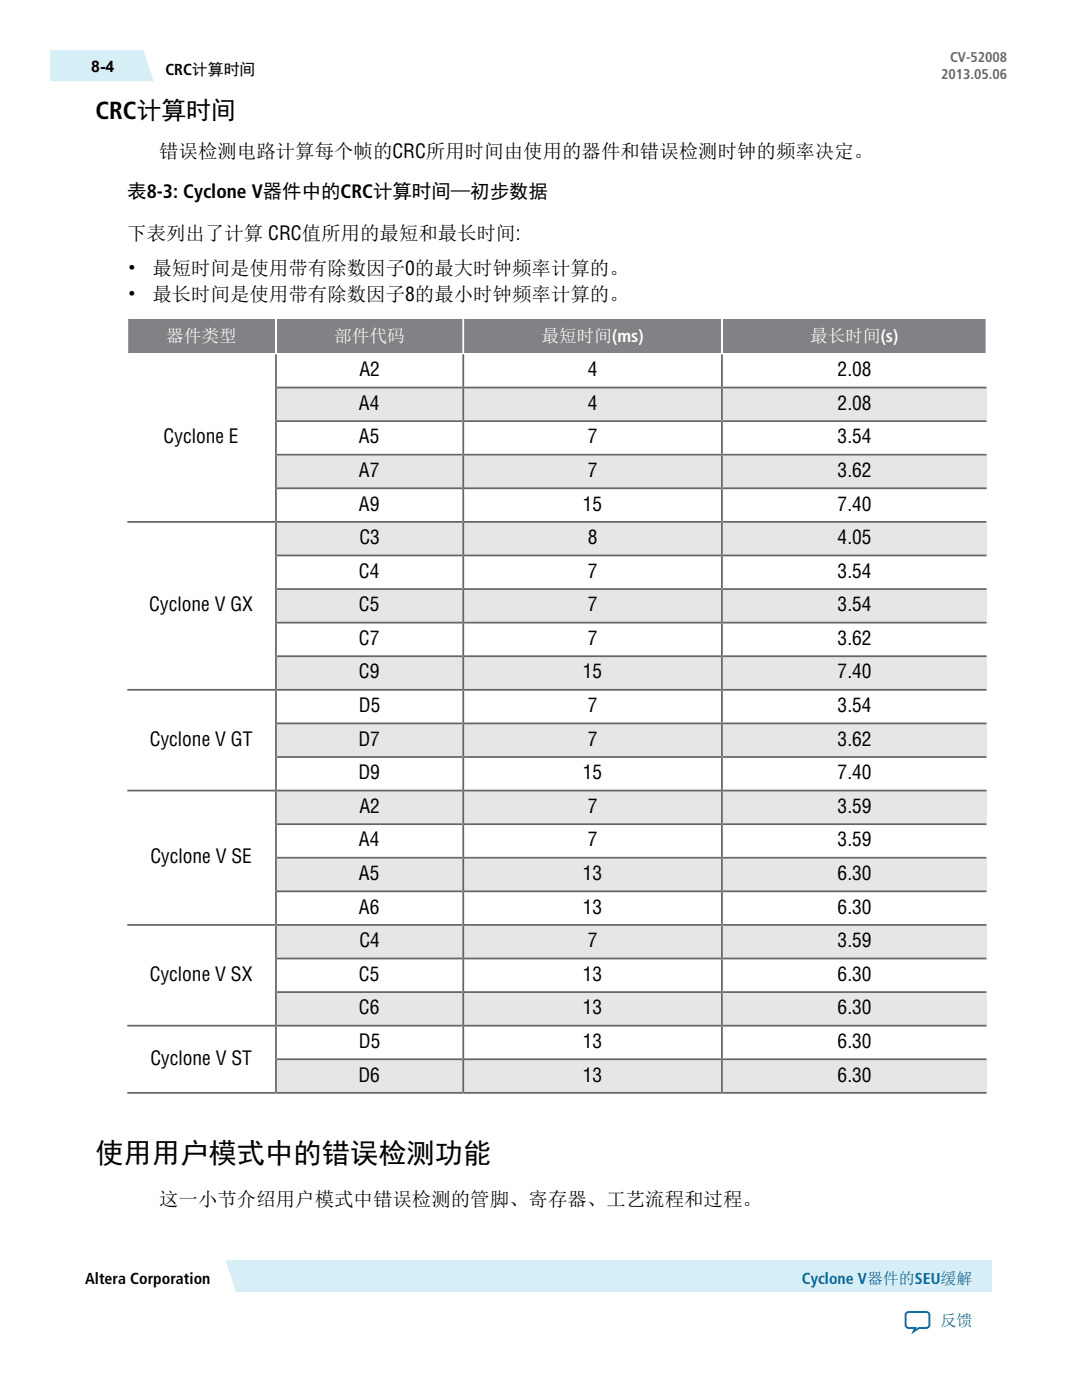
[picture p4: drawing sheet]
<svg xmlns="http://www.w3.org/2000/svg" width="216mm" height="279mm" viewBox="0 0 216 279" stroke-linecap="round" stroke-linejoin="round" font-family="sans-serif">
<g fill="#808285">
<path d="M144.2 63.7h52.5v6.8h-52.5z"/>
<path d="M92.6 63.7h51.3v6.8h-51.3z"/>
<path d="M55.2 63.7h37.1v6.8h-37.1z"/>
<path d="M25.6 63.7h29.3v6.8h-29.3z"/>
</g>
<path d="M25.4 70.8h29.5v33.2h-29.5z" fill="#fff"/>
<g fill="#e6e6e6">
<path d="M144.2 77.5h52.6v6.4h-52.6z"/>
<path d="M92.6 77.5h51.3v6.4h-51.3z"/>
<path d="M55.1 77.5h37.2v6.4h-37.2z"/>
<path d="M144.2 90.9h52.6v6.4h-52.6z"/>
<path d="M92.6 90.9h51.3v6.4h-51.3z"/>
<path d="M55.1 90.9h37.2v6.4h-37.2z"/>
<path d="M144.2 104.3h52.6v6.4h-52.6z"/>
<path d="M92.6 104.3h51.3v6.4h-51.3z"/>
<path d="M55.2 104.3h37.1v6.4h-37.1z"/>
</g>
<path d="M25.4 104.3h29.5v33.2h-29.5z" fill="#fff"/>
<g fill="#e6e6e6">
<path d="M144.2 117.7h52.6v6.4h-52.6z"/>
<path d="M92.6 117.7h51.3v6.4h-51.3z"/>
<path d="M55.1 117.7h37.2v6.4h-37.2z"/>
<path d="M144.2 131.1h52.6v6.4h-52.6z"/>
<path d="M92.6 131.1h51.3v6.4h-51.3z"/>
<path d="M55.1 131.1h37.2v6.4h-37.2z"/>
</g>
<path d="M25.4 137.8h29.5v19.8h-29.5z" fill="#fff"/>
<g fill="#e6e6e6">
<path d="M144.2 144.5h52.6v6.4h-52.6z"/>
<path d="M92.6 144.5h51.3v6.4h-51.3z"/>
<path d="M55.1 144.5h37.2v6.4h-37.2z"/>
<path d="M144.2 158h52.6v6.3h-52.6z"/>
<path d="M92.6 158h51.3v6.3h-51.3z"/>
<path d="M55.2 158h37.1v6.3h-37.1z"/>
</g>
<path d="M25.4 158h29.5v26.4h-29.5z" fill="#fff"/>
<g fill="#e6e6e6">
<path d="M144.2 171.4h52.6v6.3h-52.6z"/>
<path d="M92.6 171.4h51.3v6.3h-51.3z"/>
<path d="M55.1 171.4h37.2v6.3h-37.2z"/>
<path d="M144.2 184.8h52.6v6.3h-52.6z"/>
<path d="M92.6 184.8h51.3v6.3h-51.3z"/>
<path d="M55.2 184.8h37.1v6.3h-37.1z"/>
</g>
<path d="M25.4 184.8h29.5v19.7h-29.5z" fill="#fff"/>
<g fill="#e6e6e6">
<path d="M144.2 198.2h52.6v6.3h-52.6z"/>
<path d="M92.6 198.2h51.3v6.3h-51.3z"/>
<path d="M55.1 198.2h37.2v6.3h-37.2z"/>
</g>
<path d="M25.4 204.9h29.5v13h-29.5z" fill="#fff"/>
<g fill="#e6e6e6">
<path d="M144.2 211.6h52.6v6.3h-52.6z"/>
<path d="M92.6 211.6h51.3v6.3h-51.3z"/>
<path d="M55.1 211.6h37.2v6.3h-37.2z"/>
</g>
<g fill="#666">
<path d="M25.4 217.9h29.5l.2 .4h-29.7z"/>
<path d="M55.1 218.1l.1-.2h37.1l.1 .4h-37.3z"/>
<path d="M92.4 218.1l.2-.2h51.3l.2 .4h-51.7z"/>
<path d="M144.1 218.1l.1-.2h52.6v.4h-52.7z"/>
<path d="M55.1 211.4l.1-.2h37.1l.1 .2-.1 .2h-37.1z"/>
<path d="M92.4 211.4l.2-.2h51.3l.2 .2-.2 .2h-51.3z"/>
<path d="M144.1 211.4l.1-.2h52.6v.4h-52.6z"/>
<path d="M25.4 204.5h29.5l.2 .2-.2 .2h-29.5z"/>
<path d="M55.2 204.5h37.1l.1 .2-.1 .2h-37.1l-.1-.2z"/>
<path d="M92.4 204.7l.2-.2h51.3l.2 .2-.2 .2h-51.3z"/>
<path d="M144.1 204.7l.1-.2h52.6v.4h-52.6z"/>
<path d="M55.2 197.8h37.1l.1 .2-.1 .2h-37.1l-.1-.2z"/>
<path d="M92.4 198l.2-.2h51.3l.2 .2-.2 .2h-51.3z"/>
<path d="M144.1 198l.1-.2h52.6v.4h-52.6z"/>
<path d="M55.1 191.3l.1-.2h37.1l.1 .2-.1 .2h-37.1z"/>
<path d="M92.4 191.3l.2-.2h51.3l.2 .2-.2 .2h-51.3z"/>
<path d="M144.1 191.3l.1-.2h52.6v.4h-52.6z"/>
<path d="M25.4 184.4h29.5l.2 .2-.2 .2h-29.5z"/>
<path d="M55.1 184.6l.1-.2h37.1l.1 .2-.1 .2h-37.1z"/>
<path d="M92.4 184.6l.2-.2h51.3l.2 .2-.2 .2h-51.3z"/>
<path d="M144.1 184.6l.1-.2h52.6v.4h-52.6z"/>
<path d="M55.1 177.9l.1-.2h37.1l.1 .2-.1 .2h-37.1z"/>
<path d="M92.4 177.9l.2-.2h51.3l.2 .2-.2 .2h-51.3z"/>
<path d="M144.2 177.7h52.6v.4h-52.6l-.1-.2z"/>
<path d="M55.1 171.2l.1-.2h37.1l.1 .2-.1 .2h-37.1z"/>
<path d="M92.4 171.2l.2-.2h51.3l.2 .2-.2 .2h-51.3z"/>
<path d="M144.2 171h52.6v.4h-52.6l-.1-.2z"/>
<path d="M55.1 164.5l.1-.2h37.1l.1 .2-.1 .2h-37.1z"/>
<path d="M92.4 164.5l.2-.2h51.3l.2 .2-.2 .2h-51.3z"/>
<path d="M144.1 164.5l.1-.2h52.6v.4h-52.6z"/>
<path d="M25.4 157.6h29.5l.2 .2-.2 .2h-29.5z"/>
<path d="M55.2 157.6h37.1l.1 .2-.1 .2h-37.1l-.1-.2z"/>
<path d="M92.6 157.6h51.3l.2 .2-.2 .2h-51.3l-.2-.2z"/>
<path d="M144.2 157.6h52.6v.4h-52.6l-.1-.2z"/>
<path d="M55.2 150.9h37.1l.1 .2-.1 .1h-37.1l-.1-.1z"/>
<path d="M92.6 150.9h51.3l.2 .2-.2 .1h-51.3l-.2-.1z"/>
<path d="M144.2 150.9h52.6v.3h-52.6l-.1-.1z"/>
<path d="M55.2 144.2h37.1l.1 .2-.1 .1h-37.1l-.1-.1z"/>
<path d="M92.6 144.2h51.3l.2 .2-.2 .1h-51.3l-.2-.1z"/>
<path d="M144.2 144.2h52.6v.3h-52.6l-.1-.1z"/>
<path d="M25.4 137.5h29.5l.2 .2-.2 .1h-29.5z"/>
<path d="M55.1 137.7l.1-.2h37.1l.1 .2-.1 .1h-37.1z"/>
<path d="M92.4 137.7l.2-.2h51.3l.2 .2-.2 .1h-51.3z"/>
<path d="M144.1 137.7l.1-.2h52.6v.3h-52.6z"/>
<path d="M55.1 131l.1-.2h37.1l.1 .2-.1 .1h-37.1z"/>
<path d="M92.4 131l.2-.2h51.3l.2 .2-.2 .1h-51.3z"/>
<path d="M144.1 131l.1-.2h52.6v.3h-52.6z"/>
<path d="M55.1 124.3l.1-.2h37.1l.1 .2-.1 .1h-37.1z"/>
<path d="M92.4 124.3l.2-.2h51.3l.2 .2-.2 .1h-51.3z"/>
<path d="M144.1 124.3l.1-.2h52.6v.3h-52.6z"/>
<path d="M55.1 117.6l.1-.2h37.1l.1 .2-.1 .1h-37.1z"/>
<path d="M92.4 117.6l.2-.2h51.3l.2 .2-.2 .1h-51.3z"/>
<path d="M144.1 117.6l.1-.2h52.6v.3h-52.6z"/>
<path d="M55.1 110.9l.1-.2h37.1l.1 .2-.1 .1h-37.1z"/>
<path d="M92.4 110.9l.2-.2h51.3l.2 .2-.2 .1h-51.3z"/>
<path d="M144.2 110.7h52.6v.3h-52.6l-.1-.1z"/>
<path d="M25.4 104h29.5l.2 .2-.2 .1h-29.5z"/>
<path d="M55.1 104.2l.1-.2h37.1l.1 .2-.1 .1h-37.1z"/>
<path d="M92.4 104.2l.2-.2h51.3l.2 .2-.2 .1h-51.3z"/>
<path d="M144.1 104.2l.1-.2h52.6v.3h-52.6z"/>
<path d="M55.1 97.5l.1-.2h37.1l.1 .2-.1 .1h-37.1z"/>
<path d="M92.4 97.5l.2-.2h51.3l.2 .2-.2 .1h-51.3z"/>
<path d="M144.1 97.5l.1-.2h52.6v.3h-52.6z"/>
<path d="M55.1 90.7l.1-.1h37.1l.1 .1-.1 .2h-37.1z"/>
<path d="M92.4 90.7l.2-.1h51.3l.2 .1-.2 .2h-51.3z"/>
<path d="M144.1 90.7l.1-.1h52.6v.3h-52.6z"/>
<path d="M55.2 83.9h37.1l.1 .1-.1 .2h-37.1l-.1-.2z"/>
<path d="M92.6 83.9h51.3l.2 .1-.2 .2h-51.3l-.2-.2z"/>
<path d="M144.2 83.9h52.6v.3h-52.6l-.1-.2z"/>
<path d="M55.2 77.2h37.1l.1 .1-.1 .2h-37.1l-.1-.2z"/>
<path d="M92.6 77.2h51.3l.2 .1-.2 .2h-51.3l-.2-.2z"/>
<path d="M144.2 77.2h52.6v.3h-52.6l-.1-.2z"/>
</g>
<g fill="#fff">
<path d="M25.2 70.8l.4-.3h29.3l.2 .1-.2 .2z"/>
<path d="M55.1 70.6l.1-.1h37.1l.1 .1-.1 .2h-37.1z"/>
<path d="M92.4 70.6l.2-.1h51.3l.2 .1-.2 .2h-51.3z"/>
<path d="M144.1 70.6l.1-.1h52.5l.3 .3h-52.8z"/>
<path d="M25.2 63.6h.4v6.9l-.4 .3z"/>
</g>
<g fill="#666">
<path d="M54.9 211.4l.3 .2v6.3l-.1 .2-.2-.2z"/>
<path d="M54.9 204.9l.2-.2 .1 .2v6.3l-.1 .2h-.2z"/>
<path d="M54.9 198l.3 .2v6.3l-.1 .2-.2-.2z"/>
<path d="M54.9 191.3l.3 .2v6.3l-.1 .2h-.2z"/>
<path d="M55.1 184.6l.1 .2v6.3l-.3 .2v-6.5z"/>
<path d="M54.9 177.9l.3 .2v6.3l-.1 .2-.2-.2z"/>
<path d="M54.9 171.2l.3 .2v6.3l-.1 .2h-.2z"/>
<path d="M54.9 164.5l.3 .2v6.3l-.1 .2h-.2z"/>
<path d="M54.9 158l.2-.2 .1 .2v6.3l-.1 .2h-.2z"/>
<path d="M54.9 151.1l.3 .1v6.4l-.1 .2-.2-.2z"/>
<path d="M54.9 144.4l.3 .1v6.4l-.1 .2h-.2z"/>
<path d="M54.9 137.8l.2-.1 .1 .1v6.4l-.1 .2h-.2z"/>
<path d="M54.9 131l.3 .1v6.4l-.1 .2-.2-.2z"/>
<path d="M54.9 124.3l.3 .1v6.4l-.1 .2h-.2z"/>
<path d="M54.9 117.6l.3 .1v6.4l-.1 .2h-.2z"/>
<path d="M54.9 110.9l.3 .1v6.4l-.1 .2h-.2z"/>
<path d="M54.9 104.3l.2-.1 .1 .1v6.4l-.1 .2h-.2z"/>
<path d="M54.9 97.5l.3 .1v6.4l-.1 .2-.2-.2z"/>
<path d="M54.9 90.7l.3 .2v6.4l-.1 .2h-.2z"/>
<path d="M54.9 84l.3 .2v6.4l-.1 .1h-.2z"/>
<path d="M54.9 77.3l.3 .2v6.4l-.1 .1h-.2z"/>
<path d="M54.9 70.8l.2-.2 .1 .2v6.4l-.1 .1h-.2z"/>
</g>
<path d="M54.9 63.6h.3v6.9l-.1 .1-.2-.1z" fill="#fff"/>
<g fill="#666">
<path d="M92.3 211.6l.1-.2 .2 .2v6.3l-.2 .2-.1-.2z"/>
<path d="M92.3 204.9l.1-.2 .2 .2v6.3l-.2 .2-.1-.2z"/>
<path d="M92.3 198.2l.1-.2 .2 .2v6.3l-.2 .2-.1-.2z"/>
<path d="M92.3 191.5l.1-.2 .2 .2v6.3l-.2 .2-.1-.2z"/>
<path d="M92.4 184.6l.2 .2v6.3l-.2 .2-.1-.2v-6.3z"/>
<path d="M92.3 178.1l.1-.2 .2 .2v6.3l-.2 .2-.1-.2z"/>
<path d="M92.4 171.2l.2 .2v6.3l-.2 .2-.1-.2v-6.3z"/>
<path d="M92.4 164.5l.2 .2v6.3l-.2 .2-.1-.2v-6.3z"/>
<path d="M92.3 158l.1-.2 .2 .2v6.3l-.2 .2-.1-.2z"/>
<path d="M92.3 151.2l.1-.1 .2 .1v6.4l-.2 .2-.1-.2z"/>
<path d="M92.3 144.5l.1-.1 .2 .1v6.4l-.2 .2-.1-.2z"/>
<path d="M92.3 137.8l.1-.1 .2 .1v6.4l-.2 .2-.1-.2z"/>
<path d="M92.3 131.1l.1-.1 .2 .1v6.4l-.2 .2-.1-.2z"/>
<path d="M92.4 124.3l.2 .1v6.4l-.2 .2-.1-.2v-6.4z"/>
<path d="M92.3 117.7l.1-.1 .2 .1v6.4l-.2 .2-.1-.2z"/>
<path d="M92.3 111l.1-.1 .2 .1v6.4l-.2 .2-.1-.2z"/>
<path d="M92.3 104.3l.1-.1 .2 .1v6.4l-.2 .2-.1-.2z"/>
<path d="M92.3 97.6l.1-.1 .2 .1v6.4l-.2 .2-.1-.2z"/>
<path d="M92.4 90.7l.2 .2v6.4l-.2 .2-.1-.2v-6.4z"/>
<path d="M92.3 84.2l.1-.2 .2 .2v6.4l-.2 .1-.1-.1z"/>
<path d="M92.3 77.5l.1-.2 .2 .2v6.4l-.2 .1-.1-.1z"/>
<path d="M92.3 70.8l.1-.2 .2 .2v6.4l-.2 .1-.1-.1z"/>
</g>
<path d="M92.3 63.6h.3v6.9l-.2 .1-.1-.1z" fill="#fff"/>
<g fill="#666">
<path d="M143.9 211.6l.2-.2 .1 .2v6.3l-.1 .2-.2-.2z"/>
<path d="M143.9 204.9l.2-.2 .1 .2v6.3l-.1 .2-.2-.2z"/>
<path d="M143.9 198.2l.2-.2 .1 .2v6.3l-.1 .2-.2-.2z"/>
<path d="M143.9 191.5l.2-.2 .1 .2v6.3l-.1 .2-.2-.2z"/>
<path d="M144.1 184.6l.1 .2v6.3l-.1 .2-.2-.2v-6.3z"/>
<path d="M143.9 178.1l.2-.2 .1 .2v6.3l-.1 .2-.2-.2z"/>
<path d="M144.1 171.2l.1 .2v6.3l-.1 .2-.2-.2v-6.3z"/>
<path d="M144.1 164.5l.1 .2v6.3l-.1 .2-.2-.2v-6.3z"/>
<path d="M143.9 158l.2-.2 .1 .2v6.3l-.1 .2-.2-.2z"/>
<path d="M143.9 151.2l.2-.1 .1 .1v6.4l-.1 .2-.2-.2z"/>
<path d="M143.9 144.5l.2-.1 .1 .1v6.4l-.1 .2-.2-.2z"/>
<path d="M143.9 137.8l.2-.1 .1 .1v6.4l-.1 .2-.2-.2z"/>
<path d="M143.9 131.1l.2-.1 .1 .1v6.4l-.1 .2-.2-.2z"/>
<path d="M143.9 124.4l.2-.1 .1 .1v6.4l-.1 .2-.2-.2z"/>
<path d="M143.9 117.7l.2-.1 .1 .1v6.4l-.1 .2-.2-.2z"/>
<path d="M143.9 111l.2-.1 .1 .1v6.4l-.1 .2-.2-.2z"/>
<path d="M143.9 104.3l.2-.1 .1 .1v6.4l-.1 .2-.2-.2z"/>
<path d="M143.9 97.6l.2-.1 .1 .1v6.4l-.1 .2-.2-.2z"/>
<path d="M144.1 90.7l.1 .2v6.4l-.1 .2-.2-.2v-6.4z"/>
<path d="M143.9 84.2l.2-.2 .1 .2v6.4l-.1 .1-.2-.1z"/>
<path d="M143.9 77.5l.2-.2 .1 .2v6.4l-.1 .1-.2-.1z"/>
<path d="M143.9 70.8l.2-.2 .1 .2v6.4l-.1 .1-.2-.1z"/>
</g>
<g fill="#fff">
<path d="M143.9 63.6h.3v6.9l-.1 .1-.2-.1z"/>
<path d="M196.7 63.6h.3v7.2l-.3-.3z"/>
</g>
<g fill="#d6eff7">
<path d="M45 251.5h20.6v6.2h-18.5z"/>
<path d="M47.1 251.5h150.7v6.2h-150.7z"/>
</g>
<path d="M180.9 262l.5-.2h3.4a.68 .68 0 0 1 .7 .7v1.9a.68 .68 0 0 1-.7 .6h-1.5l-1 .7 .3-.7h-1.2a.68 .68 0 0 1-.7-.6v-1.9z" fill="none" stroke="#0065a4" stroke-width=".37"/>
<path d="M10 10h18.6l2 6.2h-20.6z" fill="#d6eff7"/>
<text font-size="5.6" x="19" y="232.2">使用用户模式中的错误检测功能</text>
<text font-size="4.9" x="19" y="23.8">CRC计算时间</text>
<g font-size="3.9">
<text x="31.7" y="31.5">错误检测电路计算每个帧的CRC所用时间由使用的器件和错误检测时钟的频率决定。</text>
<text x="25.4" y="39.5">表8-3: Cyclone V器件中的CRC计算时间—初步数据</text>
<text x="25.4" y="47.8">下表列出了计算 CRC值所用的最短和最长时间:</text>
<text x="25.4" y="54.8">•</text>
<text x="30.4" y="54.8">最短时间是使用带有除数因子0的最大时钟频率计算的。</text>
<text x="25.4" y="60">•</text>
<text x="30.4" y="60">最长时间是使用带有除数因子8的最小时钟频率计算的。</text>
<text x="71.7" y="75.1">A2</text>
<text x="117.3" y="75.1">4</text>
<text x="167.1" y="75.1">2.08</text>
<text x="71.6" y="81.8">A4</text>
<text x="117.3" y="81.8">4</text>
<text x="167.1" y="81.8">2.08</text>
<text x="32.7" y="88.5">Cyclone E</text>
<text x="71.6" y="88.5">A5</text>
<text x="117.3" y="88.5">7</text>
<text x="167.1" y="88.5">3.54</text>
<text x="71.6" y="95.2">A7</text>
<text x="117.3" y="95.2">7</text>
<text x="167.1" y="95.2">3.62</text>
<text x="71.6" y="101.9">A9</text>
<text x="116.3" y="101.9">15</text>
<text x="167.1" y="101.9">7.40</text>
<text x="71.7" y="108.6">C3</text>
<text x="117.3" y="108.6">8</text>
<text x="167.1" y="108.6">4.05</text>
<text x="71.6" y="115.3">C4</text>
<text x="117.3" y="115.3">7</text>
<text x="167.1" y="115.3">3.54</text>
<text x="29.8" y="122">Cyclone V GX</text>
<text x="71.6" y="122">C5</text>
<text x="117.3" y="122">7</text>
<text x="167.1" y="122">3.54</text>
<text x="71.6" y="128.7">C7</text>
<text x="117.3" y="128.7">7</text>
<text x="167.1" y="128.7">3.62</text>
<text x="71.6" y="135.4">C9</text>
<text x="116.3" y="135.4">15</text>
<text x="167.1" y="135.4">7.40</text>
<text x="71.6" y="142.1">D5</text>
<text x="117.3" y="142.1">7</text>
<text x="167.1" y="142.1">3.54</text>
<text x="29.9" y="148.8">Cyclone V GT</text>
<text x="71.5" y="148.8">D7</text>
<text x="117.3" y="148.8">7</text>
<text x="167.1" y="148.8">3.62</text>
<text x="71.5" y="155.5">D9</text>
<text x="116.3" y="155.5">15</text>
<text x="167.1" y="155.5">7.40</text>
<text x="71.7" y="162.2">A2</text>
<text x="117.3" y="162.2">7</text>
<text x="167.1" y="162.2">3.59</text>
<text x="30" y="172.3">Cyclone V SE</text>
<text x="71.6" y="168.9">A4</text>
<text x="117.3" y="168.9">7</text>
<text x="167.1" y="168.9">3.59</text>
<text x="71.6" y="175.6">A5</text>
<text x="116.3" y="175.6">13</text>
<text x="167.1" y="175.6">6.30</text>
<text x="71.6" y="182.3">A6</text>
<text x="116.3" y="182.3">13</text>
<text x="167.1" y="182.3">6.30</text>
<text x="71.7" y="189">C4</text>
<text x="117.3" y="189">7</text>
<text x="167.1" y="189">3.59</text>
<text x="29.9" y="195.7">Cyclone V SX</text>
<text x="71.6" y="195.7">C5</text>
<text x="116.3" y="195.7">13</text>
<text x="167.1" y="195.7">6.30</text>
<text x="71.6" y="202.4">C6</text>
<text x="116.3" y="202.4">13</text>
<text x="167.1" y="202.4">6.30</text>
<text x="71.6" y="209.1">D5</text>
<text x="116.3" y="209.1">13</text>
<text x="167.1" y="209.1">6.30</text>
<text x="30" y="212.5">Cyclone V ST</text>
<text x="71.5" y="215.8">D6</text>
<text x="116.3" y="215.8">13</text>
<text x="167.1" y="215.8">6.30</text>
<text x="31.7" y="240.7">这一小节介绍用户模式中错误检测的管脚、寄存器、工艺流程和过程。</text>
</g>
<g font-size="3.5" fill="#fff">
<text x="33.2" y="68.2">器件类型</text>
<text x="66.7" y="68.2">部件代码</text>
<text x="108.1" y="68.2">最短时间(ms)</text>
<text x="161.6" y="68.2">最长时间(s)</text>
</g>
<g font-size="3.2">
<text x="18.2" y="14.4">8-4</text>
<text x="33" y="15">CRC计算时间</text>
<text x="17" y="256.2">Altera Corporation</text>
</g>
<g font-size="3.2" fill="#069">
<text x="160" y="256.2">Cyclone V器件的SEU缓解</text>
<text x="187.6" y="264.7">反馈</text>
</g>
<g font-size="2.8" fill="#666">
<text x="187.8" y="15.8">2013.05.06</text>
<text x="189.6" y="12.4">CV-52008</text>
</g>
</svg>
